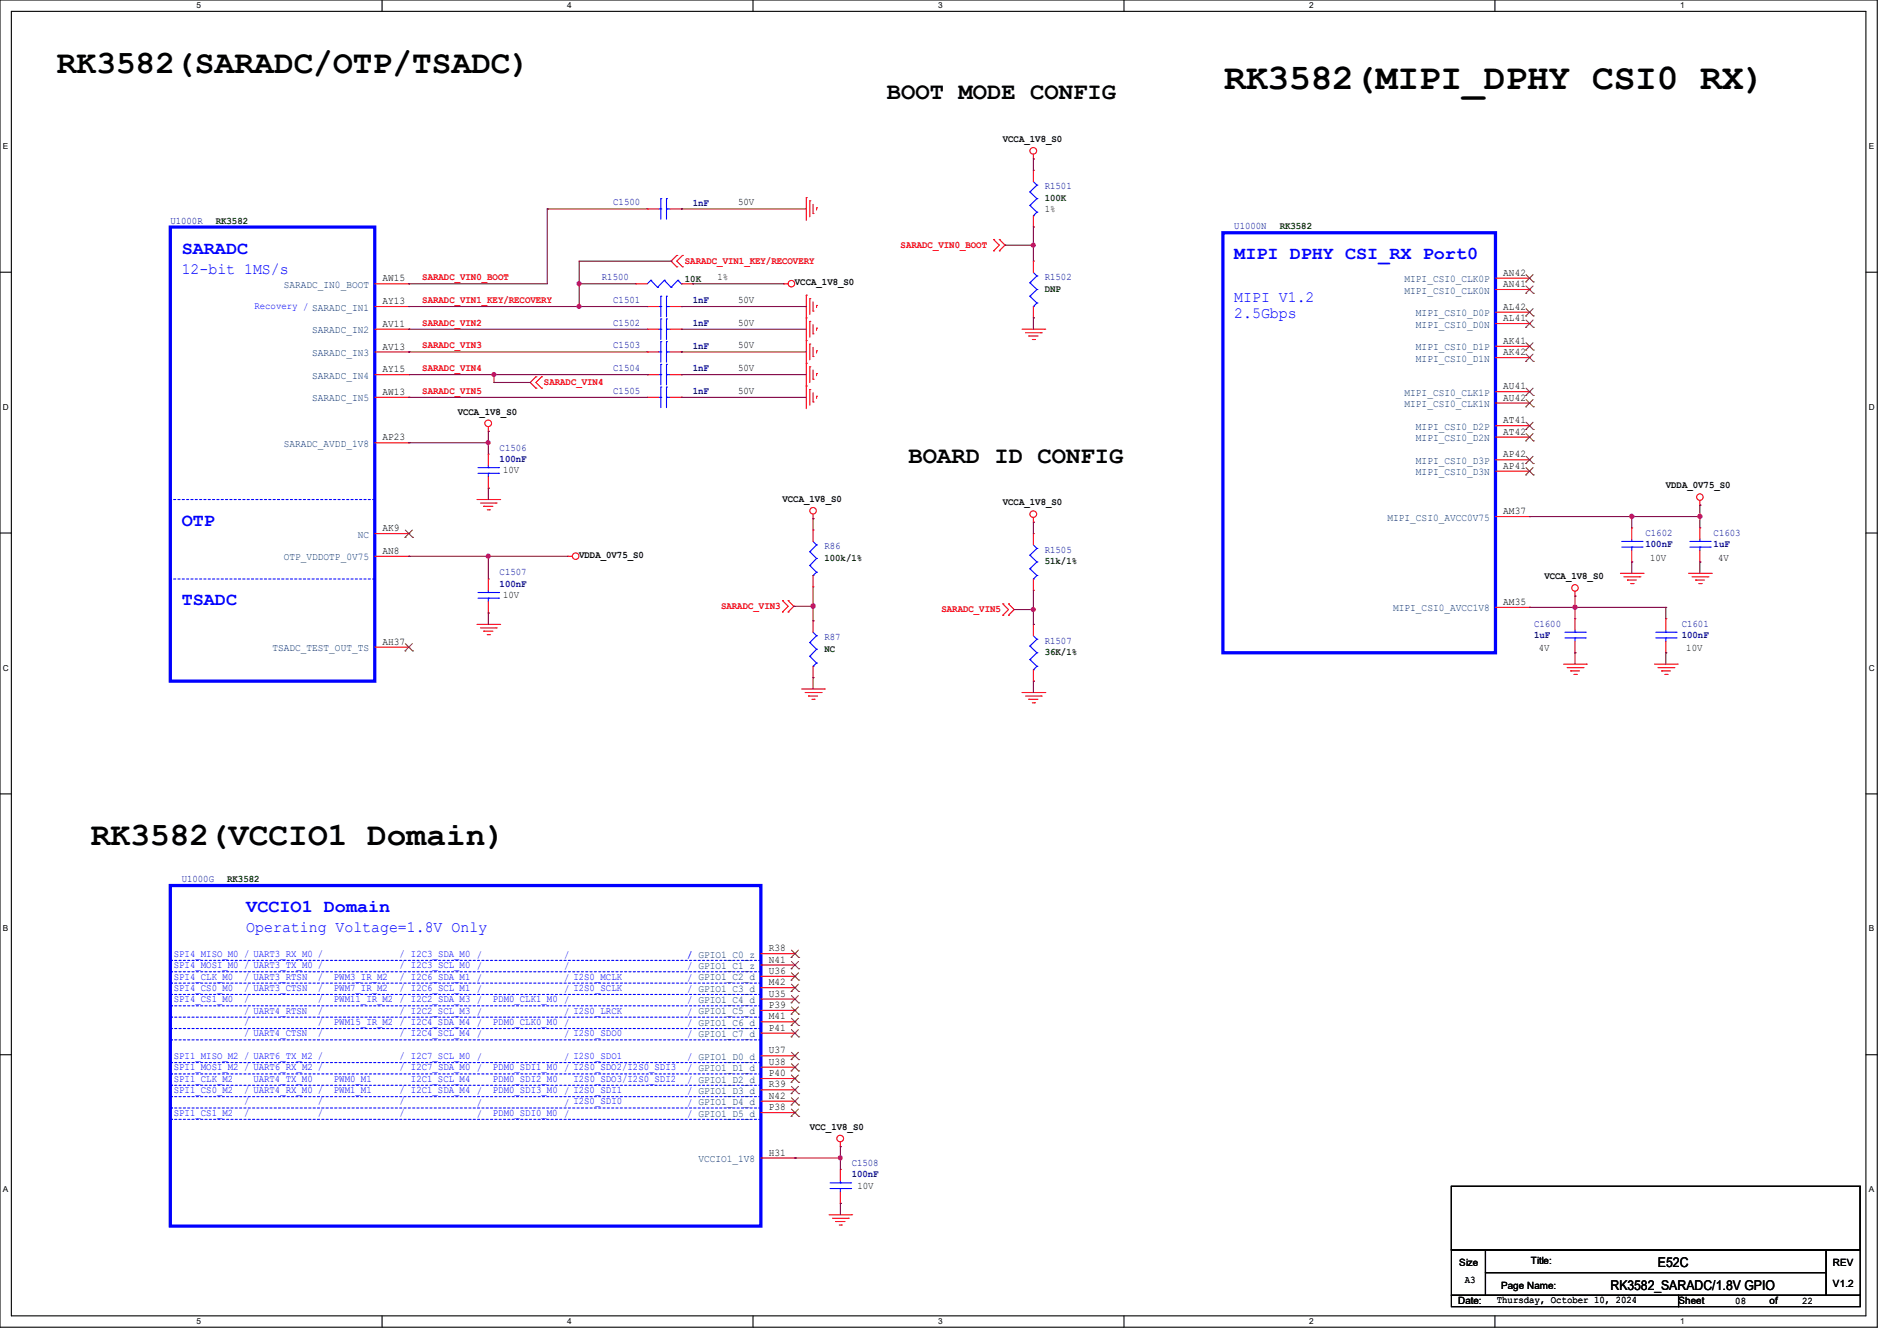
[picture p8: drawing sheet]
<svg xmlns="http://www.w3.org/2000/svg" width="297mm" height="210mm" viewBox="0 0 297 210" stroke-linecap="round" stroke-linejoin="round" font-family="sans-serif">
<path d="M0 0h293.9v207.9h-293.9zM1.8 1.8h290.3v204.3h-290.3z" fill="none" stroke="#000" stroke-width=".17"/>
<g fill="#fff">
<path d="M30.8 .2h.7v1.4h-.7z"/>
<path d="M30.8 206.2h.7v1.4h-.7z"/>
</g>
<path d="M59.8 0v1.8M59.8 206.1v1.8" fill="none" stroke="#000" stroke-width=".17"/>
<g fill="#fff">
<path d="M88.8 .2h.7v1.4h-.7z"/>
<path d="M88.8 206.2h.7v1.4h-.7z"/>
</g>
<path d="M117.9 0v1.8M117.9 206.1v1.8" fill="none" stroke="#000" stroke-width=".17"/>
<g fill="#fff">
<path d="M146.9 .2h.7v1.4h-.7z"/>
<path d="M146.9 206.2h.7v1.4h-.7z"/>
</g>
<path d="M176 0v1.8M176 206.1v1.8" fill="none" stroke="#000" stroke-width=".17"/>
<g fill="#fff">
<path d="M205 .2h.7v1.4h-.7z"/>
<path d="M205 206.2h.7v1.4h-.7z"/>
</g>
<path d="M234.1 0v1.8M234.1 206.1v1.8" fill="none" stroke="#000" stroke-width=".17"/>
<g fill="#fff">
<path d="M263.1 .2h.6v1.4h-.6z"/>
<path d="M263.1 206.2h.6v1.4h-.6z"/>
<path d="M.5 22.2h.8v1.4h-.8z"/>
<path d="M292.6 22.2h.8v1.4h-.8z"/>
<path d="M.5 63h.9v1.4h-.9z"/>
<path d="M292.6 63h.9v1.4h-.9z"/>
</g>
<path d="M0 42.6h1.8M292.1 42.6h1.8" fill="none" stroke="#000" stroke-width=".17"/>
<g fill="#fff">
<path d="M.5 103.9h.9v1.4h-.9z"/>
<path d="M292.6 103.9h.9v1.4h-.9z"/>
</g>
<path d="M0 83.5h1.8M292.1 83.5h1.8" fill="none" stroke="#000" stroke-width=".17"/>
<g fill="#fff">
<path d="M.5 144.7h.8v1.4h-.8z"/>
<path d="M292.6 144.7h.8v1.4h-.8z"/>
</g>
<path d="M0 124.3h1.8M292.1 124.3h1.8" fill="none" stroke="#000" stroke-width=".17"/>
<g fill="#fff">
<path d="M.5 185.6h.8v1.4h-.8z"/>
<path d="M292.6 185.6h.8v1.4h-.8z"/>
</g>
<path d="M0 165.2h1.8M292.1 165.2h1.8M227.2 185.8h64.1v9.9h-64.1zM227.2 195.7h5.4v7.2h-5.4zM232.6 195.7h53.3v3.6h-53.3zM232.6 199.3h53.3v3.6h-53.3zM285.9 195.7h5.4v7.2h-5.4zM227.2 202.9h35.6v1.7h-35.6zM262.8 202.9h28.5v1.7h-28.5z" fill="none" stroke="#000" stroke-width=".17"/>
<g fill="none" stroke="#f00" stroke-width=".17">
<path d="M101.3 32.7h.1M101.3 32.7h1.8M104.9 32.7h1.8M106.7 32.7h.1M126.2 30.9h.1M126.2 30.9v3.6M126.8 31.5h.1M126.8 31.5v2.5M127.3 33.4h.1M127.3 32v1.4M127.8 32.6h.1M127.8 32.6v.3"/>
<path d="M155.6 39.3h.1M155.6 37.5h.1M155.6 37.5l.9 .9-.9 .9M156.5 37.5h.1M156.5 39.3h.1M156.5 37.5l.9 .9-.9 .9M161.8 24.9h.1M161.8 26.7h.1M161.8 35.6h.1M161.8 24.2v.7M161.8 26.7v1.7M161.8 33.8v1.8"/>
<path d="M58.7 44.4h5.3M58.7 51.6h5.3M58.7 48h5.3M58.7 55.1h5.3M58.7 58.7h5.3M64 44.4h.1M64 48h.1M64 51.6h.1M64 55.1h.1M64 58.7h.1M83.9 59h.1M83.9 59l-.9 .9 .9 .9"/>
<path d="M84.8 59h.1M84.8 59l-.9 .9 .9 .9M99.6 44.4h.1M99.6 44.4h1.7M101.3 48h.1M101.3 51.6h.1M101.3 58.7h.1M101.3 55.1h.1M101.3 51.6h1.8M101.3 48h1.8M101.3 55.1h1.8M101.3 58.7h1.8"/>
<path d="M104.9 51.6h1.8M104.9 48h1.8M104.9 55.1h1.8M104.9 58.7h1.8M106 40h.1M106 41.8h.1M106 40l-.9 .9 .9 .9M106.7 48h.1M106.7 51.6h.1M106.7 58.7h.1M106.7 55.1h.1M106.7 44.4h1.8"/>
<path d="M106.8 41.8h.1M106.8 40h.1M106.8 40l-.8 .9 .8 .9M108.5 44.4h.1M122.7 44.4h.1M122.7 44.4h.7M126.2 46.2h.1M126.2 49.8h.1M126.2 53.3h.1M126.2 56.9h.1M126.2 46.2v17.8M126.8 46.8h.1"/>
<path d="M126.8 50.3h.1M126.8 53.9h.1M126.8 57.4h.1M126.8 46.8v2.4M126.8 50.3v2.5M126.8 53.9v2.4M126.8 57.4v2.5M127.3 48.7h.1M127.3 52.3h.1M127.3 55.8h.1M127.3 59.4h.1M127.3 47.3v1.4"/>
<path d="M127.3 50.8v1.5M127.3 54.4v1.4M127.3 58v1.4M127.8 47.8h.1M127.8 51.4h.1M127.8 54.9h.1M127.8 58.5h.1M127.8 47.8v.4M127.8 51.4v.3M127.8 54.9v.4M127.8 58.5v.3M160 51.6h3.6"/>
<path d="M160.6 52.1h2.4M161.1 52.6h.1M161.1 52.6h1.4M161.6 53.2h.4M161.8 40.9h.1M161.8 49.8h.1M161.8 40.9v1.8M161.8 48v1.8M162 53.2h.1M163 52.1h.1M163.6 51.6h.1M234.1 43.6h5.4"/>
<path d="M234.1 45.3h5.4M234.1 48.9h5.4M234.1 50.7h5.4M234.1 54.2h5.4M234.1 56h5.4M239.5 43.6h.1M239.5 45.3h.1M239.5 48.9h.1M239.5 50.7h.1M239.5 54.2h.1M239.5 56h.1M58.7 62.2h5.3"/>
<path d="M58.7 69.3h5.3M64 62.2h.1M64 69.3h.1M74.7 78.2h3.5M75.2 78.8h2.5M75.7 79.3h.1M75.7 79.3h1.5M76.3 79.8h.3M76.5 67.6h.1M76.5 71.1h.1M76.5 76.5h.1M76.5 66.8v.8"/>
<path d="M76.5 71.1v1.8M76.5 74.7v1.8M76.6 79.8h.1M77.7 78.8h.1M78.2 78.2h.1M83.9 60.8h.1M84.8 60.8h.1M101.3 62.2h.1M101.3 62.2h1.8M104.9 62.2h1.8M106.7 62.2h.1M126.2 60.5h.1"/>
<path d="M126.8 61h.1M126.8 61v2.5M127.3 62.9h.1M127.3 61.5v1.4M127.8 62.1h.1M127.8 62.1v.3M234.1 61.3h5.4M234.1 63.1h5.4M234.1 66.7h5.4M234.1 68.5h5.4M234.1 72h5.4M234.1 73.8h5.4"/>
<path d="M239.5 61.3h.1M239.5 63.1h.1M239.5 66.7h.1M239.5 68.5h.1M239.5 72h.1M239.5 73.8h.1M266.1 79.1h.1M266.1 78.4v.7M58.7 87.1h5.3M58.7 83.6h5.3M64 83.6h.1M64 87.1h.1"/>
<path d="M74.7 97.8h3.5M75.2 98.3h2.5M75.7 98.8h.1M75.7 98.8h1.5M76.3 99.4h.3M76.5 90.7h.1M76.5 96h.1M76.5 90.7v1.8M76.5 94.2v1.8M76.6 99.4h.1M77.7 98.3h.1M78.2 97.8h.1"/>
<path d="M88.9 87.1h.1M88.9 87.1h.7M122.5 95.8h.1M122.5 94.1h.1M122.5 94.1l.9 .9-.9 .8M123.4 94.1h.1M123.4 95.8h.1M123.4 94.1l.9 .9-.9 .8M127.3 81.2h.1M127.3 83h.1M127.3 91.9h.1M127.3 97.2h.1"/>
<path d="M127.3 80.6v.6M127.3 83v1.8M127.3 90.1v1.8M127.3 97.2v1.8M157 96.4h.1M157 94.6h.1M157 94.6l.9 .9-.9 .9M157.9 94.6h.1M157.9 96.4h.1M157.9 94.6l.9 .9-.9 .9M161.8 81.8h.1M161.8 97.8h.1"/>
<path d="M161.8 83.6h.1M161.8 92.5h.1M161.8 81.1v.7M161.8 83.6v1.7M161.8 90.7v1.8M161.8 97.8v1.8M234.1 80.9h5.4M234.1 95.1h5.4M239.5 80.9h.1M239.5 95.1h.1M246.6 93.3h.1M246.6 96.9h.1"/>
<path d="M246.6 92.6v.7M246.6 96.9v1.8M253.7 89.8h3.6M254.3 90.3h2.5M254.8 90.8h.1M254.8 90.8h1.4M255.3 91.4h.4M255.5 82.7h.1M255.5 88h.1M255.5 82.7v1.8M255.5 86.2v1.8M255.7 91.4h.1"/>
<path d="M256.8 90.3h.1M257.3 89.8h.1M260.8 96.9h.1M260.8 96.9v1.8M264.4 89.8h3.5M264.9 90.3h2.5M265.5 90.8h.1M265.5 90.8h1.4M266 91.4h.4M266.1 82.7h.1M266.1 88h.1M266.1 82.7v1.8"/>
<path d="M266.1 86.2v1.8M266.4 91.4h.1M267.4 90.3h.1M267.9 89.8h.1M58.7 101.3h5.3M64 101.3h.1M125.5 107.9h3.6M126.1 108.5h2.5M126.6 109h.1M126.6 109h1.4M127.1 109.5h.4M127.3 106.1h.1"/>
<path d="M127.3 104.4v1.7M127.5 109.5h.1M128.6 108.5h.1M129.1 107.9h.1M160 108.5h3.6M160.6 109h2.4M161.1 109.5h.1M161.1 109.5h1.4M161.6 110.1h.4M161.8 106.7h.1M161.8 104.9v1.8M162 110.1h.1"/>
<path d="M163 109h.1M163.6 108.5h.1M244.8 104h3.6M245.4 104.6h2.5M245.9 105.1h.1M245.9 105.1h1.4M246.4 105.6h.4M246.6 102.2h.1M246.6 100.5v1.7M246.8 105.6h.1M247.9 104.6h.1M248.4 104h.1"/>
<path d="M259 104h3.6M259.6 104.6h2.5M260.1 105.1h.1M260.1 105.1h1.4M260.6 105.6h.4M260.8 102.2h.1M260.8 100.5v1.7M261 105.6h.1M262.1 104.6h.1M262.6 104h.1M119.1 149.4h5.4M119.1 151.1h5.4"/>
<path d="M119.1 158.2h5.4M119.1 152.9h5.4M119.1 156.5h5.4M119.1 154.7h5.4M124.5 149.4h.1M124.5 151.1h.1M124.5 158.2h.1M124.5 152.9h.1M124.5 156.5h.1M124.5 154.7h.1M119.1 160h5.4M119.1 172.5h5.4"/>
<path d="M119.1 170.7h5.4M119.1 161.8h5.4M119.1 165.4h5.4M119.1 167.1h5.4M119.1 168.9h5.4M119.1 174.2h5.4M124.5 160h.1M124.5 172.5h.1M124.5 170.7h.1M124.5 161.8h.1M124.5 165.4h.1M124.5 167.1h.1"/>
<path d="M124.5 168.9h.1M124.5 174.2h.1M131.6 179.6h.1M131.6 178.9v.7M119.1 181.4h5.4M124.5 181.4h.1M129.8 190.2h3.6M130.3 190.8h2.5M130.9 191.3h.1M130.9 191.3h1.4M131.4 191.9h.3M131.6 183.1h.1"/>
<path d="M131.6 188.5h.1M131.6 183.1v1.8M131.6 186.7v1.8M131.7 191.9h.1M132.8 190.8h.1M133.4 190.2h.1"/>
<circle cx="161.8" cy="23.6" r=".52"/>
<circle cx="123.9" cy="44.4" r=".51"/>
<circle cx="76.4" cy="66.3" r=".52"/>
<circle cx="127.3" cy="80" r=".51"/>
<circle cx="266.1" cy="77.9" r=".51"/>
<circle cx="90.1" cy="87.1" r=".51"/>
<circle cx="161.8" cy="80.5" r=".52"/>
<circle cx="246.6" cy="92.1" r=".51"/>
<circle cx="131.6" cy="178.3" r=".52"/>
</g>
<g fill="none" stroke="#00f" stroke-width=".17">
<path d="M103.1 32.7h.4M103.5 32.7h.1M103.5 31.1h.1M103.5 31.1v3.2M104.4 31.1h.1M104.4 32.7h.1M104.4 31.1v3.2M104.4 32.7h.5M161.2 30.1h.1M161.2 32.2h.1M161.2 30.1l1.1 1M161.2 32.2l1.1 1"/>
<path d="M161.8 33.8h.1M161.8 28.4l.5 .6M162.3 29h.1M162.3 31.1h.1M162.3 33.2h.1M162.3 29l-1.1 1.1M162.3 31.1l-1.1 1.1M162.3 33.2l-.5 .6M101.9 43.9h.1M101.9 43.9l-.6 .5M101.9 43.9l1.1 1.1M103 45h.1"/>
<path d="M103.1 48h.4M103.1 51.6h.4M103.1 58.7h.4M103.1 55.1h.4M103.5 48h.1M103.5 46.4h.1M103.5 51.6h.1M103.5 50h.1M103.5 58.7h.1M103.5 57.1h.1M103.5 55.1h.1M103.5 53.5h.1"/>
<path d="M103.5 46.4v3.2M103.5 50v3.2M103.5 53.5v3.2M103.5 57.1v3.2M104 43.9h.1M104 43.9l-1 1.1M104 43.9l1.1 1.1M104.4 46.4h.1M104.4 48h.1M104.4 50h.1M104.4 51.6h.1M104.4 57.1h.1"/>
<path d="M104.4 58.7h.1M104.4 53.5h.1M104.4 55.1h.1M104.4 48h.5M104.4 46.4v3.2M104.4 50v3.2M104.4 53.5v3.2M104.4 57.1v3.2M104.4 51.6h.5M104.4 58.7h.5M104.4 55.1h.5M105.1 45h.1"/>
<path d="M106.1 43.9h.1M106.1 43.9l-1 1.1M106.1 43.9l.6 .5M106.7 44.4h.1M161.2 44.3h.1M161.2 46.4h.1M161.2 44.3l1.1 1M161.2 46.4l1.1 1.1M161.8 48h.1M161.8 42.7l.5 .5M162.3 43.2h.1M162.3 45.3h.1"/>
<path d="M162.3 47.5h.1M162.3 43.2l-1.1 1.1M162.3 45.3l-1.1 1.1M162.3 47.5l-.5 .5M74.8 74.1h3.3M74.8 73.2h3.3M76.5 73.2h.1M76.5 74.1h.1M76.5 72.9v.3M76.5 74.1v.6M78.1 74.1h.1M78.1 73.2h.1"/>
<path d="M103.1 62.2h.4M103.5 62.2h.1M103.5 60.6h.1M103.5 60.6v3.2M104.4 60.6h.1M104.4 62.2h.1M104.4 60.6v3.2M104.4 62.2h.5M74.8 93.7h3.3M74.8 92.8h3.3M76.5 92.8h.1M76.5 93.7h.1"/>
<path d="M76.5 92.5v.3M76.5 93.7v.5M78.1 93.7h.1M78.1 92.8h.1M126.8 86.4h.1M126.8 88.6h.1M126.8 86.4l1 1.1M126.8 88.6l1 1M127.3 90.1h.1M127.3 84.8l.5 .5M127.3 99l.5 .6M127.8 85.3h.1"/>
<path d="M127.8 87.5h.1M127.8 89.6h.1M127.8 99.6h.1M127.8 85.3l-1 1.1M127.8 87.5l-1 1.1M127.8 89.6l-.5 .5M127.8 99.6l-1 1M161.2 87h.1M161.2 89.1h.1M161.2 87l1.1 1M161.2 89.1l1.1 1M161.8 90.7h.1"/>
<path d="M161.8 99.6l.5 .5M161.8 85.3l.5 .6M162.3 85.9h.1M162.3 88h.1M162.3 90.1h.1M162.3 85.9l-1.1 1.1M162.3 88l-1.1 1.1M162.3 90.1l-.5 .6M245 99.9h3.2M245 99h3.2M246.6 99h.1M246.6 99.9h.1"/>
<path d="M246.6 98.7v.3M246.6 99.9v.6M248.2 99.9h.1M248.2 99h.1M253.9 85.7h3.2M253.9 84.8h3.2M255.5 84.8h.1M255.5 85.7h.1M255.5 84.5v.3M255.5 85.7v.5M257.1 85.7h.1M257.1 84.8h.1"/>
<path d="M259.2 99.9h3.2M259.2 99h3.2M260.8 99h.1M260.8 99.9h.1M260.8 98.7v.3M260.8 99.9v.6M262.4 99.9h.1M262.4 99h.1M264.6 85.7h3.2M264.6 84.8h3.2M266.1 84.8h.1M266.1 85.7h.1"/>
<path d="M266.1 84.5v.3M266.1 85.7v.5M267.8 85.7h.1M267.8 84.8h.1M126.8 100.6h.1M126.8 102.8h.1M126.8 100.6l1 1.1M126.8 102.8l1 1M127.3 104.4h.1M127.8 101.7h.1M127.8 103.8h.1M127.8 101.7l-1 1.1"/>
<path d="M127.8 103.8l-.5 .6M161.2 101.2h.1M161.2 103.3h.1M161.2 101.2l1.1 1M161.2 103.3l1.1 1.1M161.8 104.9h.1M162.3 100.1h.1M162.3 102.2h.1M162.3 104.4h.1M162.3 100.1l-1.1 1.1M162.3 102.2l-1.1 1.1M162.3 104.4l-.5 .5"/>
<path d="M130 186.1h3.2M130 185.3h3.2M131.6 185.3h.1M131.6 186.1h.1M131.6 184.9v.4M131.6 186.1v.6M133.2 186.1h.1M133.2 185.3h.1"/>
</g>
<path d="M26.7 35.6h32v71.1h-32zM191.5 36.4h42.6v65.8h-42.6zM26.7 138.7h92.4v53.3h-92.4z" fill="none" stroke="#00f" stroke-width=".51"/>
<g fill="none" stroke="#00f" stroke-width=".17" stroke-dasharray=".3 .3">
<path d="M26.7 78.2h.1M58.7 78.2h-32M26.7 90.7h.1M58.7 90.7h-32M26.8 150.4h.1M26.8 152.2h.1M26.8 154h.1M26.8 155.7h.1M26.8 157.5h.1M26.8 159.3h.1M119.1 150.4h-92.3M119.1 152.2h-92.3"/>
<path d="M119.1 154h-92.3M119.1 155.7h-92.3M119.1 157.5h-92.3M119.1 159.3h-92.3M26.8 161.1h.1M26.8 162.9h.1M26.8 166.4h.1M26.8 168.2h.1M26.8 171.7h.1M26.8 173.5h.1M26.8 175.3h.1M26.8 170h.1"/>
<path d="M119.1 161.1h-92.3M119.1 162.9h-92.3M119.1 166.4h-92.3M119.1 168.2h-92.3M119.1 171.7h-92.3M119.1 173.5h-92.3M119.1 175.3h-92.3M119.1 170h-92.3"/>
</g>
<g fill="none" stroke="#7f3f00" stroke-width=".16">
<path d="M238.9 44.2h.1M238.9 45.9h.1M238.9 49.5h.1M238.9 51.3h.1M238.9 54.8h.1M238.9 56.6h.1M238.9 43l1.2 1.2M238.9 44.8l1.2 1.1M238.9 48.3l1.2 1.2M238.9 50.1l1.2 1.2M238.9 53.7l1.2 1.1M238.9 55.5l1.2 1.1"/>
<path d="M240 43l-1.1 1.2M240 44.8l-1.1 1.1M240 48.3l-1.1 1.2M240 50.1l-1.1 1.2M240 53.7l-1.1 1.1M240 55.5l-1.1 1.1M240.1 44.2h.1M240.1 45.9h.1M240.1 49.5h.1M240.1 51.3h.1M240.1 54.8h.1M240.1 56.6h.1"/>
<path d="M238.9 61.9h.1M238.9 63.7h.1M238.9 67.3h.1M238.9 69h.1M238.9 72.6h.1M238.9 74.4h.1M238.9 60.8l1.2 1.1M238.9 62.6l1.2 1.1M238.9 66.1l1.2 1.2M238.9 67.9l1.2 1.1M238.9 71.5l1.2 1.1M238.9 73.2l1.2 1.2"/>
<path d="M240 60.8l-1.1 1.1M240 62.6l-1.1 1.1M240 66.1l-1.1 1.2M240 67.9l-1.1 1.1M240 71.5l-1.1 1.1M240 73.2l-1.1 1.2M240.1 61.9h.1M240.1 63.7h.1M240.1 67.3h.1M240.1 69h.1M240.1 72.6h.1M240.1 74.4h.1"/>
<path d="M63.4 84.2h.1M63.5 83l1.1 1.2M64.6 83l-1.2 1.2M64.6 84.2h.1M63.4 101.9h.1M63.5 100.8l1.1 1.1M64.6 100.8l-1.2 1.1M64.6 101.9h.1M123.9 149.9h.1M123.9 151.7h.1M123.9 158.8h.1M123.9 153.5h.1"/>
<path d="M123.9 157.1h.1M123.9 155.3h.1M123.9 148.8l1.2 1.1M123.9 150.6l1.2 1.1M123.9 159.5l1.2 1.1M123.9 157.7l1.2 1.1M123.9 152.4l1.2 1.1M123.9 155.9l1.2 1.2M123.9 154.1l1.2 1.2M125 148.8l-1.1 1.1M125 150.6l-1.1 1.1M125 159.5l-1.1 1.1"/>
<path d="M125 157.7l-1.1 1.1M125 152.4l-1.1 1.1M125 155.9l-1.1 1.2M125 154.1l-1.1 1.2M125.1 149.9h.1M125.1 151.7h.1M125.1 158.8h.1M125.1 153.5h.1M125.1 157.1h.1M125.1 155.3h.1M123.9 160.6h.1M123.9 173.1h.1"/>
<path d="M123.9 171.3h.1M123.9 162.4h.1M123.9 165.9h.1M123.9 167.7h.1M123.9 169.5h.1M123.9 174.8h.1M123.9 171.9l1.2 1.2M123.9 170.1l1.2 1.2M123.9 161.2l1.2 1.2M123.9 164.8l1.2 1.1M123.9 166.6l1.2 1.1M123.9 168.4l1.2 1.1"/>
<path d="M123.9 173.7l1.2 1.1M125 171.9l-1.1 1.2M125 170.1l-1.1 1.2M125 161.2l-1.1 1.2M125 164.8l-1.1 1.1M125 166.6l-1.1 1.1M125 168.4l-1.1 1.1M125 173.7l-1.1 1.1M125.1 160.6h.1M125.1 173.1h.1M125.1 171.3h.1M125.1 162.4h.1"/>
<path d="M125.1 165.9h.1M125.1 167.7h.1M125.1 169.5h.1M125.1 174.8h.1"/>
</g>
<g fill="none" stroke="#7f003f" stroke-width=".17">
<path d="M85.7 32.7h.1M85.7 32.7v11.7h-21.7M85.7 32.7h15.6M106.7 32.7h.1M106.7 32.7h19.5M157.4 38.4h.1M157.4 38.4h4.4M161.8 24.9h.1M161.8 35.6h.1M161.8 38.4h.1M161.8 24.9v1.8M161.8 35.6v5.3"/>
<path d="M64 51.6h.1M64 55.1h.1M64 44.4h.1M64 48h.1M64 48h37.3M64 51.6h37.3M64 55.1h37.3M64 58.7h37.3M77.3 58.7h.1M77.3 59.9h.1M77.3 59.9h5.7M77.3 58.7v1.2"/>
<path d="M90.7 44.4h.1M90.7 48h.1M90.7 44.4h8.9M101.3 58.7h.1M105.1 40.9h.1M105.1 40.9h-14.4v7.1M106.7 48h.1M106.7 51.6h.1M106.7 55.1h.1M106.7 58.7h.1M106.7 48h19.5M106.7 51.6h19.5"/>
<path d="M106.7 55.1h19.5M106.7 58.7h19.5M108.5 44.4h.1M108.5 44.4h14.2M161.8 49.8h.1M161.8 49.8v1.8M64 62.2h.1M64 69.3h.1M64 62.2h37.3M64 69.3h12.5M76.5 69.3h.1M76.5 76.5h.1"/>
<path d="M76.5 67.6h.1M76.5 67.6v3.5M76.5 76.5v1.7M106.7 62.2h.1M106.7 62.2h19.5M266.1 79.1h.1M266.1 79.1v3.6M64 87.1h.1M64 87.1h24.9M76.5 87.1h.1M76.5 96h.1M76.5 87.1v3.6"/>
<path d="M76.5 96v1.8M124.3 95h.1M124.3 95h3M127.3 97.2h.1M127.3 95h.1M127.3 81.2h.1M127.3 81.2v1.8M127.3 91.9v5.3M158.8 95.5h.1M158.8 95.5h3M161.8 95.5h.1M161.8 81.8h.1"/>
<path d="M161.8 97.8h.1M161.8 81.8v1.8M161.8 92.5v5.3M239.5 80.9h.1M239.5 95.1h.1M239.5 95.1h21.3M239.5 80.9h26.6M246.6 95.1h.1M246.6 93.3h.1M246.6 93.3v3.6M255.5 80.9h.1M255.5 88h.1"/>
<path d="M255.5 80.9v1.8M255.5 88v1.8M260.8 95.1h.1M260.8 95.1v1.8M266.1 88h.1M266.1 80.9h.1M266.1 88v1.8M127.3 106.1h.1M127.3 106.1v1.8M161.8 106.7h.1M161.8 106.7v1.8M246.6 102.2h.1"/>
<path d="M246.6 102.2v1.8M260.8 102.2h.1M260.8 102.2v1.8M131.6 179.6h.1M131.6 179.6v3.5M124.5 181.4h.1M124.5 181.4h7.1M131.6 188.5h.1M131.6 181.4h.1M131.6 188.5v1.7"/>
</g>
<g fill="#f0f" stroke="#f0f" stroke-width=".17">
<circle cx="77.3" cy="58.7" r=".32"/>
<circle cx="76.4" cy="69.3" r=".32"/>
<circle cx="76.4" cy="87.1" r=".32"/>
<circle cx="131.6" cy="181.3" r=".32"/>
<circle cx="90.7" cy="44.4" r=".32"/>
<circle cx="90.7" cy="48" r=".32"/>
<circle cx="161.8" cy="38.4" r=".32"/>
<circle cx="161.8" cy="95.5" r=".32"/>
<circle cx="246.6" cy="95.1" r=".34"/>
<circle cx="266.1" cy="80.9" r=".34"/>
<circle cx="255.5" cy="80.9" r=".34"/>
<circle cx="127.3" cy="94.9" r=".34"/>
</g>
<text font-size="5.7" x="191.7" y="13.9">RK3582(MIPI_DPHY CSI0 RX)</text>
<g font-size="5.1">
<text x="8.9" y="11.4">RK3582(SARADC/OTP/TSADC)</text>
<text x="14.2" y="132.3">RK3582(VCCIO1 Domain)</text>
</g>
<g font-size="3.7">
<text x="138.9" y="15.5">BOOT MODE CONFIG</text>
<text x="142.2" y="72.5">BOARD ID CONFIG</text>
</g>
<g font-size="2.8" fill="#00f">
<text x="28.4" y="39.7">SARADC</text>
<text x="193.2" y="40.6">MIPI DPHY CSI_RX Port0</text>
<text x="28.4" y="82.4">OTP</text>
<text x="28.4" y="94.8">TSADC</text>
<text x="38.6" y="142.8">VCCIO1 Domain</text>
</g>
<g font-size="2.5" fill="#00f">
<text x="28.4" y="42.8">12-bit 1MS/s</text>
<text x="193.3" y="47.3">MIPI V1.2</text>
<text x="193.3" y="49.7">2.5Gbps</text>
<text x="38.6" y="146">Operating Voltage=1.8V Only</text>
</g>
<g font-size="2.1">
<text x="252.1" y="202">RK3582_SARADC/1.8V GPIO</text>
<text x="259.6" y="198.4">E52C</text>
</g>
<g font-size="1.6">
<text x="157" y="22.3">VCCA_1V8_S0</text>
<text x="115.6" y="32.2">50V</text>
<text x="163.6" y="33.2">1%</text>
<text x="59.9" y="44.1">AW15</text>
<text x="59.9" y="47.6">AY13</text>
<text x="112.3" y="43.9">1%</text>
<text x="115.6" y="47.5">50V</text>
<text x="124.5" y="44.7">VCCA_1V8_S0</text>
<text x="235.4" y="43.2">AN42</text>
<text x="235.4" y="45">AN41</text>
<text x="59.9" y="51.2">AV11</text>
<text x="115.6" y="51">50V</text>
<text x="235.4" y="48.5">AL42</text>
<text x="235.4" y="50.3">AL41</text>
<text x="235.4" y="53.8">AK41</text>
<text x="59.9" y="54.7">AV13</text>
<text x="59.9" y="58.3">AY15</text>
<text x="115.6" y="58.1">50V</text>
<text x="115.6" y="54.6">50V</text>
<text x="235.4" y="55.6">AK42</text>
<text x="59.9" y="61.8">AW13</text>
<text x="71.7" y="64.9">VCCA_1V8_S0</text>
<text x="115.6" y="61.7">50V</text>
<text x="235.4" y="61">AU41</text>
<text x="235.4" y="62.7">AU42</text>
<text x="59.9" y="69">AP23</text>
<text x="235.4" y="66.3">AT41</text>
<text x="235.4" y="68.1">AT42</text>
<text x="235.4" y="71.6">AP42</text>
<text x="78.8" y="74.1">10V</text>
<text x="235.4" y="73.4">AP41</text>
<text x="260.8" y="76.5">VDDA_0V75_S0</text>
<text x="59.9" y="83.2">AK9</text>
<text x="122.5" y="78.6">VCCA_1V8_S0</text>
<text x="157" y="79.2">VCCA_1V8_S0</text>
<text x="235.4" y="80.5">AM37</text>
<text x="59.9" y="86.7">AN8</text>
<text x="90.7" y="87.3">VDDA_0V75_S0</text>
<text x="258.4" y="87.8">10V</text>
<text x="269" y="87.8">4V</text>
<text x="78.8" y="93.7">10V</text>
<text x="235.4" y="94.7">AM35</text>
<text x="241.8" y="90.7">VCCA_1V8_S0</text>
<text x="59.9" y="101">AH37</text>
<text x="240.9" y="102">4V</text>
<text x="264" y="102">10V</text>
<text x="120.4" y="149">R38</text>
<text x="120.4" y="150.8">N41</text>
<text x="120.4" y="152.5">U36</text>
<text x="120.4" y="154.3">M42</text>
<text x="120.4" y="159.6">M41</text>
<text x="120.4" y="157.9">P39</text>
<text x="120.4" y="156.1">U35</text>
<text x="120.4" y="161.4">P41</text>
<text x="120.4" y="165">U37</text>
<text x="120.4" y="166.8">U38</text>
<text x="120.4" y="172.1">N42</text>
<text x="120.4" y="170.3">R39</text>
<text x="120.4" y="168.5">P40</text>
<text x="120.4" y="173.9">P38</text>
<text x="126.8" y="176.9">VCC_1V8_S0</text>
<text x="120.4" y="181">H31</text>
<text x="134.2" y="186.1">10V</text>
<text x="239.7" y="197.9">Title:</text>
<text x="228.5" y="198.2">Size</text>
<text x="229.4" y="200.9">A3</text>
<text x="235" y="201.8">Page Name:</text>
<text x="287" y="201.6">V1.2</text>
<text x="287" y="198.2">REV</text>
<text x="228.3" y="204.3">Date:</text>
<text x="234.4" y="204.1">Thursday, October 10, 2024</text>
<text x="262.8" y="204.3">Sheet</text>
<text x="271.7" y="204.3">08</text>
<text x="277" y="204.3">of</text>
<text x="282.1" y="204.3">22</text>
</g>
<g font-size="1.6" fill="#00007f">
<text x="163.6" y="29.7">R1501</text>
<text x="26.7" y="35">U1000R</text>
<text x="96" y="32.2">C1500</text>
<text x="108.5" y="32.2">1nF</text>
<text x="193.2" y="35.9">U1000N</text>
<text x="94.2" y="43.9">R1500</text>
<text x="96" y="47.5">C1501</text>
<text x="108.5" y="47.5">1nF</text>
<text x="163.6" y="43.9">R1502</text>
<text x="96" y="51">C1502</text>
<text x="108.5" y="51.1">1nF</text>
<text x="96" y="58.1">C1504</text>
<text x="96" y="54.6">C1503</text>
<text x="108.5" y="58.2">1nF</text>
<text x="108.5" y="54.6">1nF</text>
<text x="96" y="61.7">C1505</text>
<text x="108.5" y="61.7">1nF</text>
<text x="78.2" y="70.6">C1506</text>
<text x="78.2" y="72.4">100nF</text>
<text x="257.6" y="83.9">C1602</text>
<text x="268.3" y="83.9">C1603</text>
<text x="129.1" y="86">R86</text>
<text x="163.6" y="86.6">R1505</text>
<text x="257.6" y="85.7">100nF</text>
<text x="268.3" y="85.7">1uF</text>
<text x="78.2" y="90.1">C1507</text>
<text x="78.2" y="91.9">100nF</text>
<text x="129.1" y="100.2">R87</text>
<text x="163.6" y="100.8">R1507</text>
<text x="240.2" y="98.1">C1600</text>
<text x="240.2" y="99.9">1uF</text>
<text x="263.3" y="98.1">C1601</text>
<text x="263.3" y="99.9">100nF</text>
<text x="28.4" y="138.1">U1000G</text>
<text x="133.3" y="182.6">C1508</text>
<text x="133.3" y="184.4">100nF</text>
</g>
<g font-size="1.6" fill="#003f00">
<text x="33.8" y="35.1">RK3582</text>
<text x="163.6" y="31.5">100K</text>
<text x="200.4" y="35.9">RK3582</text>
<text x="107.2" y="44.1">10K</text>
<text x="163.6" y="45.7">DNP</text>
<text x="129.1" y="87.8">100k/1%</text>
<text x="163.6" y="88.4">51k/1%</text>
<text x="129.1" y="102.1">NC</text>
<text x="163.6" y="102.6">36K/1%</text>
<text x="35.6" y="138.2">RK3582</text>
</g>
<g font-size="1.6" fill="#f00">
<text x="107.2" y="41.3">SARADC_VIN1_KEY/RECOVERY</text>
<text x="141" y="38.8">SARADC_VIN0_BOOT</text>
<text x="66.1" y="43.9">SARADC_VIN0_BOOT</text>
<text x="66.1" y="47.5">SARADC_VIN1_KEY/RECOVERY</text>
<text x="66.1" y="51">SARADC_VIN2</text>
<text x="66.1" y="54.6">SARADC_VIN3</text>
<text x="66.1" y="58.1">SARADC_VIN4</text>
<text x="66.1" y="61.7">SARADC_VIN5</text>
<text x="85.2" y="60.3">SARADC_VIN4</text>
<text x="112.9" y="95.3">SARADC_VIN3</text>
<text x="147.4" y="95.8">SARADC_VIN5</text>
</g>
<g font-size="1.6" fill="#003f7f">
<text x="44.4" y="45.1">SARADC_IN0_BOOT</text>
<text x="219.9" y="44.2">MIPI_CSI0_CLK0P</text>
<text x="219.9" y="46">MIPI_CSI0_CLK0N</text>
<text x="48.9" y="52.2">SARADC_IN2</text>
<text x="221.7" y="49.5">MIPI_CSI0_D0P</text>
<text x="221.7" y="51.3">MIPI_CSI0_D0N</text>
<text x="48.9" y="55.8">SARADC_IN3</text>
<text x="48.9" y="59.3">SARADC_IN4</text>
<text x="221.7" y="54.9">MIPI_CSI0_D1P</text>
<text x="221.7" y="56.6">MIPI_CSI0_D1N</text>
<text x="48.9" y="62.9">SARADC_IN5</text>
<text x="219.9" y="62">MIPI_CSI0_CLK1P</text>
<text x="219.9" y="63.8">MIPI_CSI0_CLK1N</text>
<text x="44.4" y="70">SARADC_AVDD_1V8</text>
<text x="221.7" y="67.3">MIPI_CSI0_D2P</text>
<text x="221.7" y="69.1">MIPI_CSI0_D2N</text>
<text x="221.7" y="72.6">MIPI_CSI0_D3P</text>
<text x="221.7" y="74.4">MIPI_CSI0_D3N</text>
<text x="217.3" y="81.5">MIPI_CSI0_AVCC0V75</text>
<text x="44.4" y="87.8">OTP_VDDOTP_0V75</text>
<text x="56" y="84.2">NC</text>
<text x="218.1" y="95.8">MIPI_CSI0_AVCC1V8</text>
<text x="42.7" y="102">TSADC_TEST_OUT_TS</text>
<text x="109.3" y="182">VCCIO1_1V8</text>
</g>
<g font-size="1.6" fill="#00f">
<text x="39.8" y="48.3">Recovery / SARADC_IN1</text>
<text x="27.2" y="149.9">SPI4_MISO_M0 / UART3_RX_M0 /</text>
<text x="62.6" y="149.9">/ I2C3_SDA_M0 /</text>
<text x="27.2" y="155.2">SPI4_CS0_M0</text>
<text x="27.2" y="153.4">SPI4_CLK_M0</text>
<text x="27.2" y="151.6">SPI4_MOSI_M0 / UART3_TX_M0 /</text>
<text x="38.2" y="155.2">/ UART3_CTSN</text>
<text x="38.2" y="153.4">/ UART3_RTSN</text>
<text x="49.8" y="155.2">/</text>
<text x="49.8" y="153.4">/</text>
<text x="52.3" y="155.2">PWM7_IR_M2</text>
<text x="52.3" y="153.4">PWM3_IR_M2</text>
<text x="62.6" y="155.2">/ I2C6_SCL_M1 /</text>
<text x="62.6" y="153.4">/ I2C6_SDA_M1 /</text>
<text x="62.6" y="151.6">/ I2C3_SCL_M0 /</text>
<text x="88.3" y="155.4">/ I2S0_SCLK</text>
<text x="88.3" y="153.6">/ I2S0_MCLK</text>
<text x="88.3" y="151.8">/</text>
<text x="88.3" y="150">/</text>
<text x="107.6" y="150">/</text>
<text x="107.6" y="151.8">/ GPIO1_C1_z</text>
<text x="107.6" y="153.6">/ GPIO1_C2_d</text>
<text x="107.6" y="155.4">/ GPIO1_C3_d</text>
<text x="107.6" y="150">/ GPIO1_C0_z</text>
<text x="27.2" y="157">SPI4_CS1_M0</text>
<text x="38.2" y="160.5">/</text>
<text x="38.2" y="158.7">/ UART4_RTSN</text>
<text x="38.2" y="157">/</text>
<text x="49.8" y="160.5">/</text>
<text x="49.8" y="158.7">/</text>
<text x="49.8" y="157">/</text>
<text x="52.3" y="160.5">PWM15_IR_M2 / I2C4_SDA_M4 /</text>
<text x="52.3" y="157">PWM11_IR_M2 / I2C2_SDA_M3 /</text>
<text x="62.6" y="158.7">/ I2C2_SCL_M3 /</text>
<text x="77.2" y="160.5">PDM0_CLK0_M0 /</text>
<text x="77.2" y="157">PDM0_CLK1_M0 /</text>
<text x="88.3" y="158.9">/ I2S0_LRCK</text>
<text x="107.6" y="157.1">/ GPIO1_C4_d</text>
<text x="107.6" y="158.9">/ GPIO1_C5_d</text>
<text x="107.6" y="160.7">/ GPIO1_C6_d</text>
<text x="27.2" y="165.9">SPI1_MISO_M2 / UART6_TX_M2 /</text>
<text x="27.2" y="167.6">SPI1_MOSI_M2 / UART6_RX_M2 /</text>
<text x="38.2" y="162.3">/ UART4_CTSN</text>
<text x="49.8" y="162.3">/</text>
<text x="62.6" y="165.9">/ I2C7_SCL_M0 /</text>
<text x="62.6" y="162.3">/ I2C4_SCL_M4 /</text>
<text x="62.6" y="167.6">/ I2C7_SDA_M0 /</text>
<text x="77.2" y="167.6">PDM0_SDI1_M0 / I2S0_SDO2/I2S0_SDI3</text>
<text x="88.3" y="166">/ I2S0_SDO1</text>
<text x="88.3" y="162.5">/ I2S0_SDO0</text>
<text x="107.6" y="162.5">/ GPIO1_C7_d</text>
<text x="107.6" y="166">/ GPIO1_D0_d</text>
<text x="107.6" y="167.8">/ GPIO1_D1_d</text>
<text x="27.2" y="169.4">SPI1_CLK_M2</text>
<text x="27.2" y="171.2">SPI1_CS0_M2</text>
<text x="38.2" y="171.2">/ UART4_RX_M0 /</text>
<text x="38.2" y="173">/</text>
<text x="39.7" y="169.4">UART4_TX_M0</text>
<text x="49.8" y="173">/</text>
<text x="52.3" y="169.4">PWM0_M1</text>
<text x="52.3" y="171.2">PWM1_M1</text>
<text x="62.6" y="171.2">/ I2C1_SDA_M4 /</text>
<text x="62.6" y="173">/</text>
<text x="64.3" y="169.4">I2C1_SCL_M4</text>
<text x="74.7" y="173.1">/</text>
<text x="77.2" y="171.2">PDM0_SDI3_M0 / I2S0_SDI1</text>
<text x="77.2" y="169.4">PDM0_SDI2_M0</text>
<text x="88.3" y="173.1">/ I2S0_SDI0</text>
<text x="89.8" y="169.4">I2S0_SDO3/I2S0_SDI2</text>
<text x="107.6" y="171.4">/ GPIO1_D3_d</text>
<text x="107.6" y="173.1">/ GPIO1_D4_d</text>
<text x="107.6" y="169.6">/ GPIO1_D2_d</text>
<text x="27.2" y="174.7">SPI1_CS1_M2</text>
<text x="38.2" y="174.7">/</text>
<text x="49.8" y="174.7">/</text>
<text x="62.6" y="174.7">/</text>
<text x="74.7" y="174.9">/</text>
<text x="77.2" y="174.7">PDM0_SDI0_M0 /</text>
<text x="107.6" y="174.9">/ GPIO1_D5_d</text>
</g>
<g font-size="1.3">
<text x="30.8" y="1.3">5</text>
<text x="88.8" y="1.3">4</text>
<text x="146.9" y="1.3">3</text>
<text x="205" y="1.3">2</text>
<text x="263.1" y="1.3">1</text>
<text x=".5" y="23.3">E</text>
<text x="292.6" y="23.3">E</text>
<text x=".5" y="64.2">D</text>
<text x="292.6" y="64.2">D</text>
<text x=".5" y="105">C</text>
<text x="292.6" y="105">C</text>
<text x=".5" y="145.9">B</text>
<text x="292.6" y="145.9">B</text>
<text x=".5" y="186.7">A</text>
<text x="292.6" y="186.7">A</text>
<text x="30.8" y="207.4">5</text>
<text x="88.8" y="207.4">4</text>
<text x="146.9" y="207.4">3</text>
<text x="205" y="207.4">2</text>
<text x="263.1" y="207.4">1</text>
</g>
</svg>
